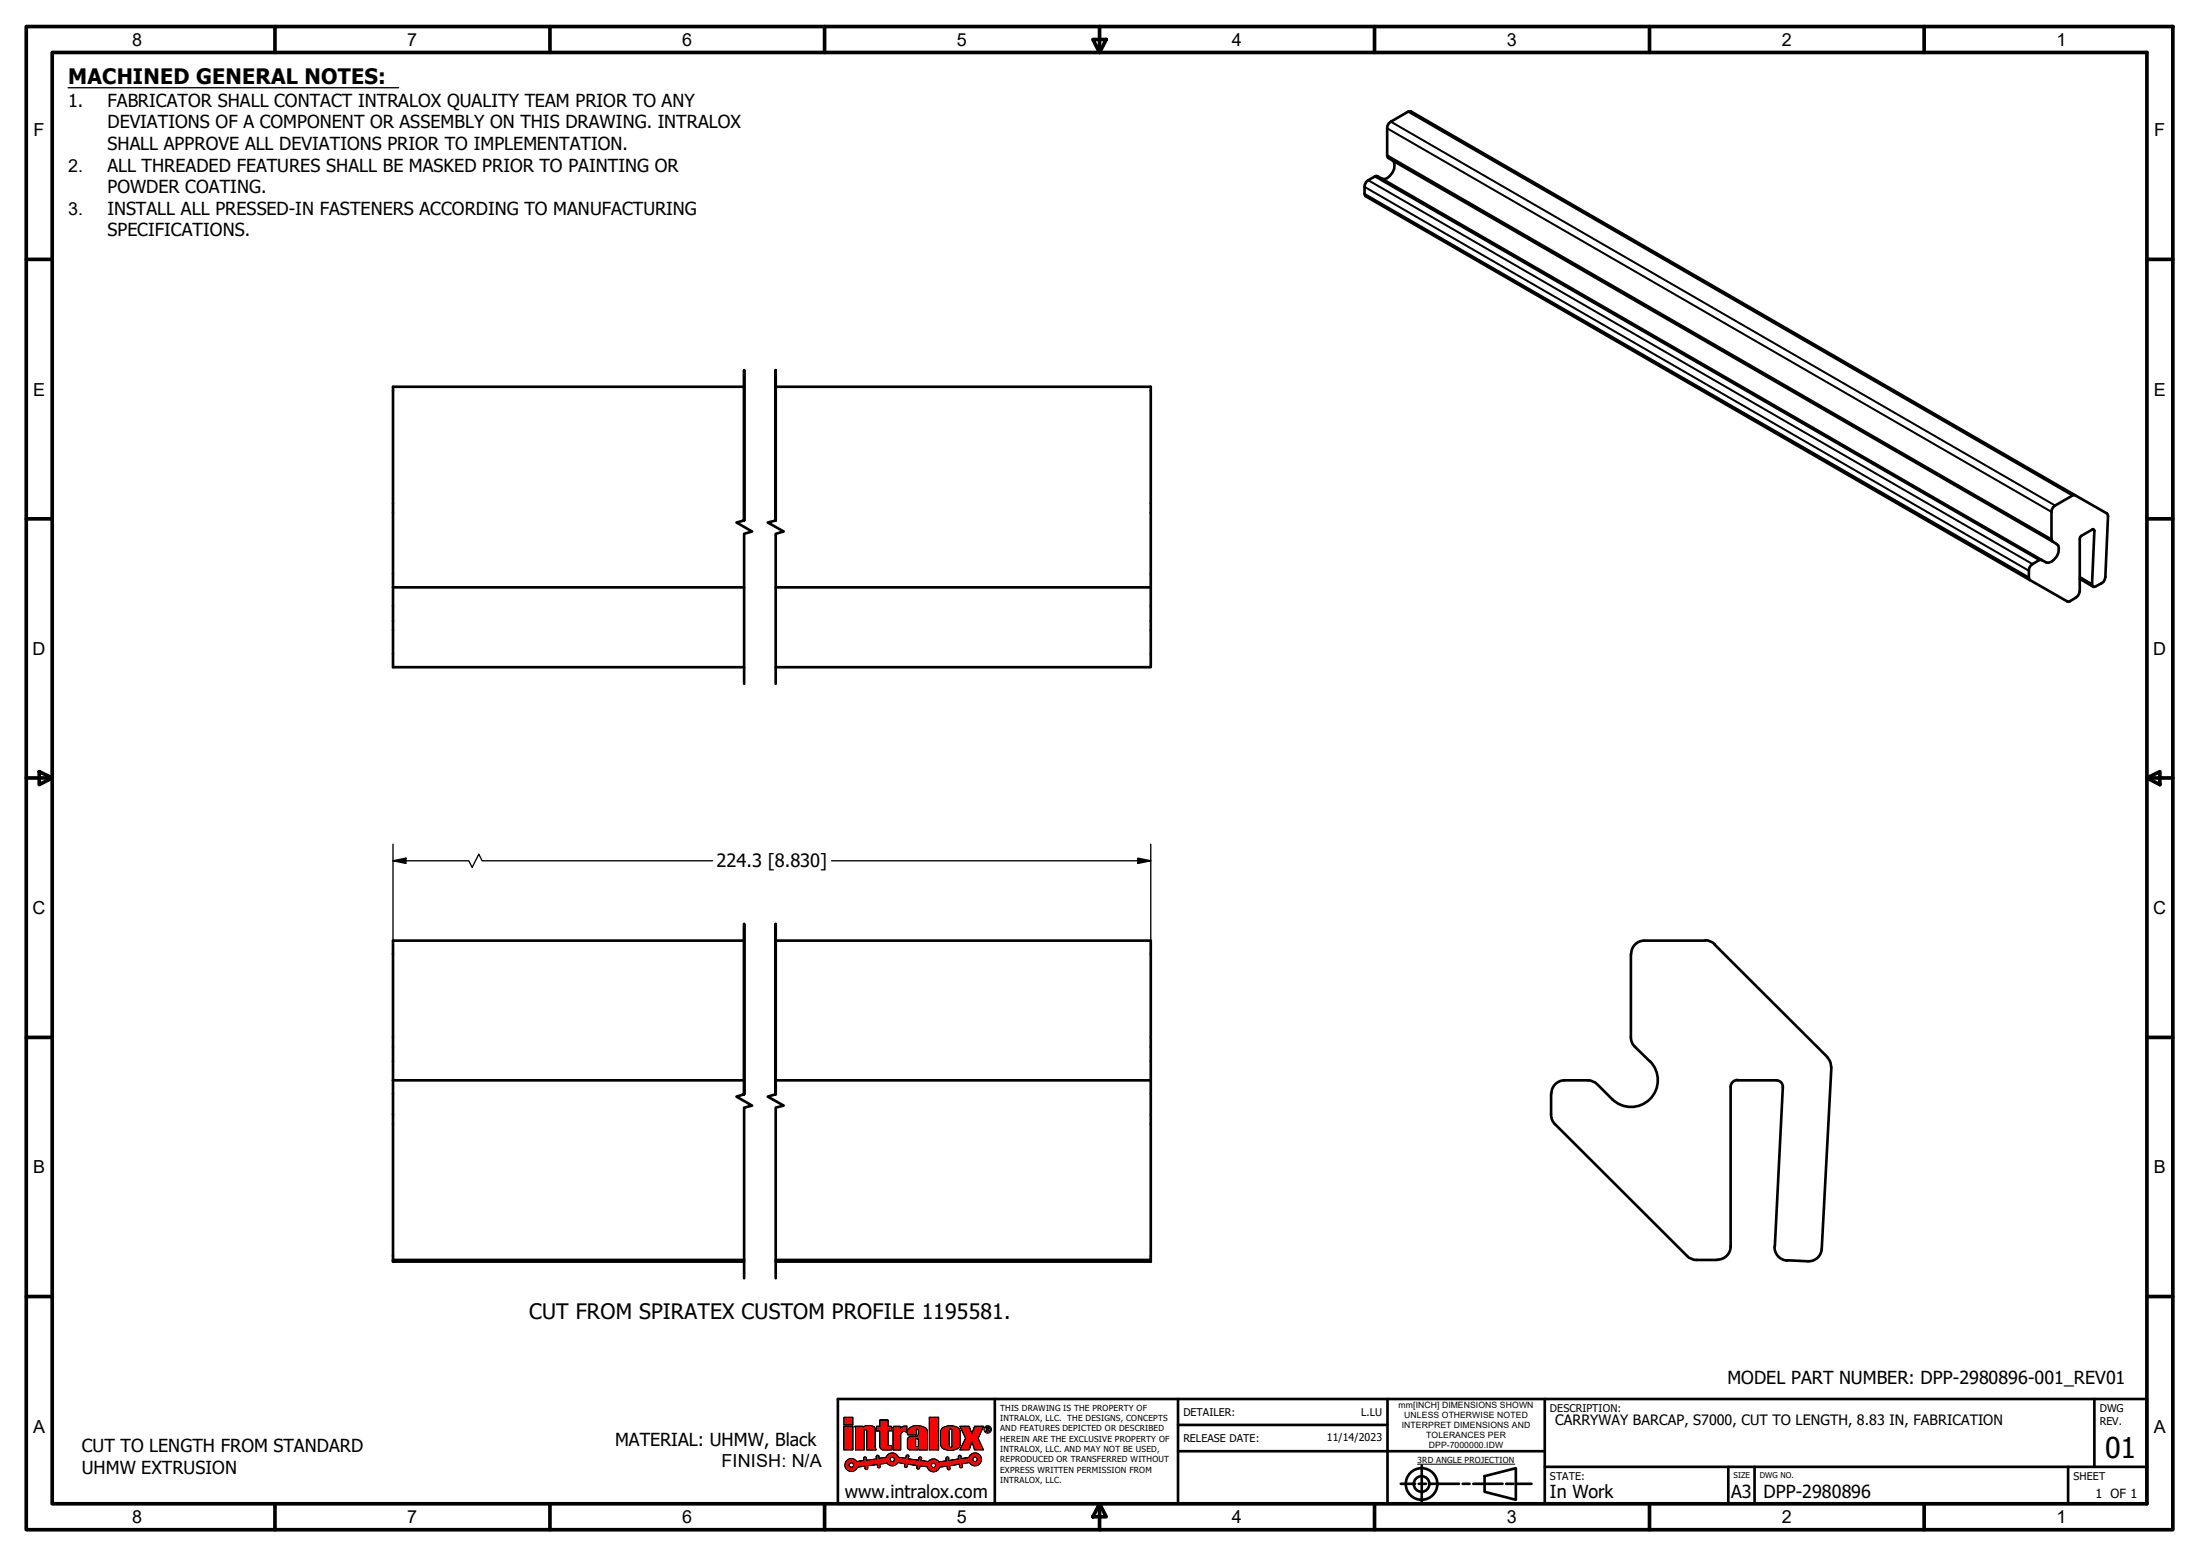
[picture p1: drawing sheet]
<svg xmlns="http://www.w3.org/2000/svg" width="420mm" height="297mm" viewBox="0 0 420 297" stroke-linecap="round" stroke-linejoin="round" font-family="sans-serif">
<!-- layer: Break Line (ISO) -->
<path d="M142.1 99.4v-28.7v28.7l-1.4 .3 2.9 1.8-1.5 .4v28.6M148.1 99.4v-28.7v28.7l-1.5 .3 3.1 1.8-1.6 .4v28.6M142.1 208.9v-32.5v32.5l-1.4 .4 2.9 1.8-1.5 .3v32.6M148.1 208.9v-32.5v32.5l-1.5 .4 3.1 1.8-1.6 .3v32.6" fill="none" stroke="#000" stroke-width=".51"/>
<!-- layer: Visible (ISO) -->
<g fill="none" stroke="#000" stroke-width=".51">
<path d="M265.9 30.6a2.12 2.12 0 0 1-.5 3l-.5 .4-.5 .2-.5-.1M142.1 73.8h-67v53.6h67M148.1 73.8h71.7v38.3h-71.7M396.3 94.5l6.1 3.5 .1 .2-.4 12-.1 .5a3.3 3.3 0 0 1-2.1 1.4l-.3-.2-.1-.4 .5-10.2-.2-.3-2.5 1.5-.1 10.4a2.69 2.69 0 0 1-2.4 1.9l-7.1-4.1M396.3 94.5l-126.9-73.2h-.5l-3.3 1.9-.6 .8-.1 5.6 .2 .5 126.9 73.3M396.3 94.5l-.5 .1-3.3 1.9-.6 .8-.1 5.6 .2 .5M75.1 112.1h67M219.8 112.1v15.3h-71.7M390 106.9h-.3a2.66 2.66 0 0 0-2.2 3.6l.2 .2M390 106.9l-126.9-73.3a2.76 2.76 0 0 0-2.4 1.6 2.61 2.61 0 0 0 .1 2.3l126.9 73.2M392 103.4l1.1 .8a2.71 2.71 0 0 1-1.9 3.2h-.4l-.8-.5M397.2 110.5l2.5 1.5"/>
<path d="M142.1 179.6h-67v60.9h67M148.1 179.6h71.7v60.9h-71.7M325.7 179.5l.8 .1 1 .7M325.7 179.6h-11.7a2.51 2.51 0 0 0-2.5 2.5M311.5 182.1v16.3l.2 .8 .5 .6 2.9 2.8M327.5 180.3l21.5 21.5M75.1 206.2h67M148.1 206.2h71.7M296.2 212.8l.3 1.2 .5 .6 25.5 25.4 1.1 .5h4.4M296.2 208.8v4M303.2 206.2l1.2 .3 .6 .5M303.3 206.2h-4.5a2.51 2.51 0 0 0-2.5 2.5"/>
<path d="M305.1 207l2.8 2.9M315.1 202.6a5.1 5.1 0 0 1 0 7.2 5.1 5.1 0 0 1-7.2 0M330.5 207.5v30.5a2.51 2.51 0 0 1-2.5 2.5M331.8 206.2h7.4a1.24 1.24 0 0 1 1.3 1.3l-1.5 30.4M331.8 206.2a1.3 1.3 0 0 0-1.3 1.3M349 201.8l.6 1.1 .1 .8M349.8 203.8l-1.9 34.6M338.9 237.9a2.57 2.57 0 0 0 2.4 2.7M347.9 238.4a2.51 2.51 0 0 1-2.6 2.4M75.1 240.5v.3h67M219.8 240.5v.3h-71.7M341.3 240.6l3.9 .2"/>
</g>
<!-- layer: Visible Narrow (ISO) -->
<path d="M260.6 37l126.9 73.2M260.6 35.7l126.9 73.3M261.3 34.4l126.9 73.3M262.6 33.7l126.8 73.2M264.9 29.6l126.9 73.3M264.9 24.5l126.9 73.2M265.6 23.2l126.9 73.3M268.9 21.3l126.9 73.3M397.2 110.1l2.3 1.4M399.6 101.1l.4 .2" fill="none" stroke="#000" stroke-width=".38"/>
<!-- layer: Hatch (ISO) -->
<g fill="#f00">
<path d="M161.2 270.6h1.7v1.4h-1.7z" fill-rule="evenodd"/>
<path d="M161.2 272.3h1.7v4.5h-1.7z" fill-rule="evenodd"/>
<path d="M163.3 272.3h1.5l.2 .1 .5-.3h1a.65 .65 0 0 1 .6 .7v3.4l.2 .6h-1.8v-3.8h-.5v3.8h-1.6v-4.1z" fill-rule="evenodd"/>
<path d="M168 271.1h1.6v1.2h.6v.9h-.6v2.8h.6v.8h-1.7l-.5-.6v-3h-.6v-.9h.6z" fill-rule="evenodd"/>
<path d="M170.5 272.4l.1-.1h1.2h.2v.4a1.28 1.28 0 0 1 1.2-.4l-.1 1.1a.67 .67 0 0 0-1.1 .4v3h-1.4z" fill-rule="evenodd"/>
<path d="M174.9 274.7h.5l-.1 1.4h-.4zM173.5 272.7a3.1 3.1 0 0 1 3.5 .1l.1 4h-1.6l-.1-.2-.2 .2-1.7-.1-.2-.2v-1.8a.54 .54 0 0 1 .6-.5l1.4-.1 .1-.2v-.9a.19 .19 0 0 0-.2-.2 .19 .19 0 0 0-.2 .2v.8l-.1 .1h-1.5v-1z" fill-rule="evenodd"/>
<path d="M177.5 270.6h1.8v6.2h-1.8z" fill-rule="evenodd"/>
<path d="M181.4 272.8l.4 .1v3.2l-.1 .2-.4-.2v-3.1zM179.8 272.8l-.2 .3v2.9a2.14 2.14 0 0 0 2.5 .8 1.54 1.54 0 0 0 1.3-.8v-2.9a2.11 2.11 0 0 0-2.4-.9z" fill-rule="evenodd"/>
<path d="M183.3 272.3h1.8l.5 1.4 .5-1.4h1.7l-1 2.3 1 2.2h-1.7l-.5-1.5-.5 1.5h-1.8l1.1-2.2z" fill-rule="evenodd"/>
<path d="M185.8 278.6a.42 .42 0 0 1 .8 0 .42 .42 0 0 1-.8 0zM161.7 278.9l.2-.2a1.17 1.17 0 0 1 1.7 .3l1.4-.2v-.4a.25 .25 0 0 1 .2-.3 .25 .25 0 0 1 .3 .3v.4l1.9-.3v-.6a.23 .23 0 0 1 .3-.1 .23 .23 0 0 1 .1 .3l.1 .3 1.4-.2a1.24 1.24 0 0 1 1.1-.8 1.24 1.24 0 0 1 1.2 .8l1.4 .2v-.4a.26 .26 0 0 1 .3-.3 .26 .26 0 0 1 .2 .4v.4l2 .3v-.6l.3-.1 .2 .1-.1 .6 1.4 .2a1.25 1.25 0 0 1 2 .1l1.4-.2v-.5l.1-.2h.4v.6l1.9-.3-.1-.4a.26 .26 0 0 1 .2-.3 .26 .26 0 0 1 .3 .3l.1 .3 1.4-.2a1.22 1.22 0 0 1 1.8-.7 1.22 1.22 0 0 1 .3 1.9 1.22 1.22 0 0 1-1.9-.2l-1.5 .2 .1 .5a.26 .26 0 0 1-.2 .3 .26 .26 0 0 1-.3-.2l-.1-.5-1.8 .3v.7h-.1h-.3l-.2-.6-1.3 .2a1.21 1.21 0 0 1-1.2 .9 1.21 1.21 0 0 1-1.2-1l-1.4-.2-.1 .4a.26 .26 0 0 1-.2 .3 .26 .26 0 0 1-.3-.4v-.3l-1.7-.3-.1 .5-.2 .1a.21 .21 0 0 1-.3 0 .21 .21 0 0 1 0-.3v-.4l-1.4-.2a1.19 1.19 0 0 1-2 .1l-1.4 .2 .1 .5-.1 .1-.4-.1-.1-.4-1.8 .2v.5l-.1 .2h-.3l-.1-.6-1.5 .2a1.21 1.21 0 0 1-1.8 .6 1.21 1.21 0 0 1-.2-1.8zM170 278.6a.4 .4 0 0 1 .8 0 .4 .4 0 0 1-.8 0zM177.9 279.8a.4 .4 0 0 1 .8 0 .4 .4 0 0 1-.8 0zM162.2 279.7a.4 .4 0 0 1 .8 0 .4 .4 0 0 1-.8 0z" fill-rule="evenodd"/>
<path d="M188 272.9a.6 .6 0 0 0 1.2 0 .6 .6 0 0 0-1.2 0zM187.9 272.8a.7 .7 0 0 0 1.4 0 .7 .7 0 0 0-1.4 0z" fill-rule="evenodd"/>
<path d="M188.5 272.6v.2l.3-.1zM188.4 272.5v.7l.1 .1v-.4l.4 .3-.1-.3 .2-.1v-.2l-.2-.1z" fill-rule="evenodd"/>
</g>
<!-- layer: Border (ISO) -->
<g fill="none" stroke="#000" stroke-width=".7">
<path d="M5 5.1h410v286.9h-410zM10 10h400v277.1h-400zM52.5 5.1v4.9M105 5.1v4.9M157.5 5.1v4.9M208.7 7.5h2.6l-1.3 2.5zM210 5.1v4.9M262.5 5.1v4.9M315 5.1v4.9M367.5 5.1v4.9M5 49.5h5M410 49.5h5"/>
<path d="M5 99h5M410 99h5M5 148.5h5M7.5 147.3l2.5 1.2-2.5 1.3zM410 148.5l2.5-1.2v2.5zM410 148.5h5M5 198h5M410 198h5M5 247.5h5M410 247.5h5M52.5 287.1v4.9M105 287.1v4.9"/>
<path d="M157.5 287.1v4.9M210 287.1l1.3 2.4h-2.6zM210 287.1v4.9M262.5 287.1v4.9M315 287.1v4.9M367.5 287.1v4.9"/>
</g>
<!-- layer: Logo -->
<g fill="none" stroke="#000" stroke-width=".19">
<path d="M161.2 270.6h1.7v1.4h-1.7zM161.2 272.3v4.5h1.7v-4.5v4.5h-1.7zM161.2 272.3h1.7M163.3 272.3h1.5l.2 .1-.2-.1zM163.3 272.3l.1 .4M163.4 276.8v-4.1v4.1M163.4 276.8h1.6M163.6 279l1.4-.2-1.4 .2M163.6 279a1.24 1.24 0 0 0-1.9-.2 1.24 1.24 0 0 0 .3 1.9 1.24 1.24 0 0 0 1.8-.6M165 272.4l.2-.1-.2 .1M165 278.8v-.4v.4M165 273v3.8v-3.8"/>
<path d="M165 273h.5M165.2 279.9l-1.5 .2 1.5-.2M165.2 279.9v.4M165.4 272.1l-.3 .1M165.5 272.1h.9M165.5 276.8v-3.8v3.8M165.7 279.8l-.1 .7h-.3l-.1-.2M166.4 272.2l.4 .1M166.8 272.3l.4 .5M167.1 272.8v3.4v-3.4M167.1 276.2l.2 .5M167.3 276.6v.2"/>
<path d="M167.3 278.1l.1 .4-1.9 .3-.2-.7-.3 .1-.1 .2M167.3 276.8h-1.8h1.8M167.4 272.3h.6h-.6v.9zM167.5 279.6l.3 .6 .2-.1 .1-.2M167.5 279.6l-1.8 .2 1.8-.2M167.8 278.1l.1 .3 1.4-.2M167.9 278l-.3-.2-.3 .3M168 276.1a.67 .67 0 0 0 .6 .7M168 271.1v1.2v-1.2h1.6v1.2h.6v.9h-.6h.6v-.9h-.6v-1.2zM168 273.2h-.6h.6M168 276.1v-2.9v2.9M169.6 273.2v2.8v-2.8"/>
<path d="M169.6 276h.6h-.6M170.2 276.8h-1.6h1.6M170.2 276v.8v-.8M170.5 272.5l.1 .6M170.6 276.8v-3.7v3.7M170.6 272.3h1.2M170.7 272.3l-.1 .2M171.4 279.2l1.4 .2v.4v-.4zM171.5 279.2a1.22 1.22 0 0 1-2.1 .1l-1.4 .2 .1 .4M171.6 278.2a1.24 1.24 0 0 0-1.2-.8 1.24 1.24 0 0 0-1.2 .8M171.6 278.2l1.4 .2v-.4v.4zM171.9 272.3h.1"/>
<path d="M172 272.3v.4l.3-.3M172 273.8v3v-3M172 276.8h-1.4h1.4M172.1 273.5l-.1 .3M172.5 273.3h.5M172.5 273.3l-.4 .3M172.7 279.8l.3 .3 .3-.2M173 278l.4-.3 .2 .4M173.2 272.2l-.9 .1M173.2 272.3l-.1 1.1h-.1M173.3 276.2l.1 .3 .4 .3M173.3 273.6l.1-.6-.1 .6"/>
<path d="M173.3 274.7v1.5M173.3 273.8l.2 .1h1.3M173.3 273.6v.2M173.4 279.5l-.1 .4 .1-.4M173.4 272.8v.2M173.5 278.5l2 .3-2-.3M173.5 278.1v.4M173.7 276.8h1.5M173.9 274.2l-.5 .3-.1 .2M174.3 272.3l-.9 .6M174.3 272.2a3.5 3.5 0 0 1 2.5 .4M174.8 275.9l.2 .2"/>
<path d="M174.8 273.9h.1M174.9 274.9v1.1M174.9 273l.3-.2 .2 .2M175 273.8l-.2 .1M175 273v.8v-.8M175 274.6l-.2 .3M175.1 276.1h.2M175.1 279.8l-1.7-.3 1.7 .3M175.2 274.7l.2 .1M175.3 276.7l.1-.1 .1 .2-.1-.2zM175.3 274.7h-.2h.2M175.3 276.7l-.1 .1"/>
<path d="M175.3 273.9l-.2 .3h-1.2M175.4 274.8v1.2l-.2 .1M175.4 273.9v-.9v.9M175.5 278.8v-.5v.5M175.5 278.3l.3-.2 .2 .3M175.7 279.8l-.2 .6h-.3l-.1-.3M175.9 278.8l1.4 .2-1.4-.2M176 278.4l-.1 .4M176.8 272.6l.3 .5M177.1 276.8h-1.6h1.6M177.1 273.1v3.7M177.3 279a1.24 1.24 0 0 1 2 0"/>
<path d="M177.5 276.8v-6.2v6.2M177.5 270.6h1.8h-1.8M177.5 276.8h1.8M179.3 270.6v6.2v-6.2M179.3 279.1l1.4-.2-1.4 .2M179.6 276v-2.9v2.9M179.7 276l.2 .3M179.8 276.4a2.83 2.83 0 0 0 3.4 0M179.9 272.8l-.2 .3M180.7 278.9v-.5v.5M181.2 278.4v.4M181.2 278.4l-.3-.3-.2 .3"/>
<path d="M181.2 278.8l1.9-.3-1.9 .3M181.3 273v3.1M181.3 276.1a.35 .35 0 0 0 .6 0M181.4 279.8v.5M181.8 273v3.1M181.9 272.9a.35 .35 0 0 0-.6 0M183.1 278.5l-.1-.4 .1 .4M183.2 272.8l.1 .3M183.2 279.5l.2 .7 .3-.1 .1-.2M183.2 279.5l-1.8 .3 1.8-.3M183.2 272.7a2.83 2.83 0 0 0-3.4 0M183.3 276l-.1 .3"/>
<path d="M183.3 272.3h1.8h-1.8l1.1 2.3zM183.4 273.1v2.9v-2.9M183.5 278.1l.1 .3 1.4-.2-1.4 .2zM183.6 278l-.3-.2-.3 .3M183.7 279.4l.1 .5-.1-.5 1.5-.2zM184.4 274.6l-1.1 2.2h1.8h-1.8zM185 278.2a1.24 1.24 0 0 1 1.8-.7 1.24 1.24 0 0 1 .3 2 1.24 1.24 0 0 1-1.9-.3M185.1 272.3l.5 1.4 .5-1.4-.5 1.4zM185.6 275.3l.5 1.5h1.7l-1-2.2 1 2.2h-1.7zM185.6 275.3l-.5 1.5 .5-1.5M186.1 272.3h1.7l-1 2.3 1-2.3zM188.8 272.5l.2 .2-.2 .2 .2 .3"/>
<path d="M188.8 272.6v.2M188.8 272.5h-.4v.7l.1 .1v-.4l.3 .3 .1-.1M188.8 272.6h-.3v.2h.3M175.1 280.1v-.3v.3M177.1 280a1.24 1.24 0 0 0 1.1 1 1.24 1.24 0 0 0 1.3-.9l1.3-.2 .1 .4a.29 .29 0 0 0 .3 .3 .29 .29 0 0 0 .3-.3M177.1 280l-1.4-.2 1.4 .2"/>
<circle cx="162.6" cy="279.7" r=".41"/>
<circle cx="170.4" cy="278.6" r=".41"/>
<circle cx="178.3" cy="279.7" r=".41"/>
<circle cx="186.2" cy="278.6" r=".41"/>
<circle cx="188.6" cy="272.9" r=".54"/>
<circle cx="188.6" cy="272.9" r=".73"/>
</g>
<!-- layer: Title (ISO) -->
<g fill="none" stroke="#000" stroke-width=".51">
<path d="M160 267.1h250v20h-250zM190 267.1v20M225 277h70M225 272h40M225 267.1v20M265 267.1v20M271.5 279.8v1.2M295 267.1v20M400 267.1v12.9M267.5 283.3h2.8M271 283.3h1.4M271.5 281.2v.6"/>
<path d="M271.5 282.1v2.4M271.5 284.7v.7M271.5 285.6v1.2M273 283.3h5.6M279.3 283.3h1.4M281.4 283.3h5.6M283.5 281.8l6-1.5v6l-6-1.5zM287.7 283.3h1.4M289.8 283.3h2.7M295 280h115M330.1 280v7.1M335.1 280v7.1"/>
<path d="M395 280v7.1"/>
<circle cx="271.5" cy="283.3" r="3"/>
<circle cx="271.5" cy="283.3" r="1.49"/>
</g>
<path d="M270.7 279.5h18.6" fill="none" stroke="#000" stroke-width=".19"/>
<!-- layer: Symbol (ISO) -->
<path d="M13 16.7h63.1" fill="none" stroke="#000" stroke-width=".25"/>
<!-- layer: Dimension (ISO) -->
<path d="M75.1 164.3l2.4-.5v1zM75.1 164.3h14.4l.7 1.3 1.2-2.5 .7 1.2h44M75.1 161.1v19.4M158.8 164.3h61M217.3 163.8l2.5 .5-2.5 .5zM219.8 161.1v19.4" fill="none" stroke="#000" stroke-width=".25"/>
<g fill="#000">
<path d="M75.1 164.3l2.4-.5v1z" fill-rule="evenodd"/>
<path d="M217.3 163.8l2.5 .5-2.5 .5z" fill-rule="evenodd"/>
</g>
<text font-size="5.5" x="402" y="278.2">01</text>
<g font-size="4.1">
<text x="13" y="16.1">MACHINED GENERAL NOTES:</text>
<text x="101.1" y="251.9">CUT FROM SPIRATEX CUSTOM PROFILE 1195581.</text>
</g>
<text font-size="3.5" x="136.8" y="165.6">224.3 [8.830]</text>
<g font-size="3.4">
<text x="25.3" y="8.7">8</text>
<text x="77.8" y="8.7">7</text>
<text x="130.3" y="8.7">6</text>
<text x="182.8" y="8.7">5</text>
<text x="235.3" y="8.8">4</text>
<text x="287.8" y="8.7">3</text>
<text x="340.3" y="8.8">2</text>
<text x="392.7" y="8.8">1</text>
<text x="13" y="20.4">1.</text>
<text x="20.5" y="20.4">FABRICATOR SHALL CONTACT INTRALOX QUALITY TEAM PRIOR TO ANY</text>
<text x="6.4" y="26">F</text>
<text x="20.5" y="24.5">DEVIATIONS OF A COMPONENT OR ASSEMBLY ON THIS DRAWING. INTRALOX</text>
<text x="20.5" y="28.6">SHALL APPROVE ALL DEVIATIONS PRIOR TO IMPLEMENTATION.</text>
<text x="411.4" y="26">F</text>
<text x="13" y="32.8">2.</text>
<text x="20.5" y="32.8">ALL THREADED FEATURES SHALL BE MASKED PRIOR TO PAINTING OR</text>
<text x="13" y="41">3.</text>
<text x="20.5" y="36.9">POWDER COATING.</text>
<text x="20.5" y="41">INSTALL ALL PRESSED-IN FASTENERS ACCORDING TO MANUFACTURING</text>
<text x="20.5" y="45.1">SPECIFICATIONS.</text>
<text x="6.3" y="75.6">E</text>
<text x="411.4" y="75.6">E</text>
<text x="6.2" y="125">D</text>
<text x="411.2" y="125">D</text>
<text x="6.2" y="174.5">C</text>
<text x="411.2" y="174.5">C</text>
<text x="6.3" y="224">B</text>
<text x="411.4" y="224">B</text>
<text x="329.9" y="264.1">MODEL PART NUMBER: DPP-2980896-001_REV01</text>
<text x="6.3" y="273.5">A</text>
<text x="411.4" y="273.5">A</text>
<text x="15.6" y="277.2">CUT TO LENGTH FROM STANDARD</text>
<text x="15.6" y="281.4">UHMW EXTRUSION</text>
<text x="117.5" y="276.1">MATERIAL: UHMW, Black</text>
<text x="137.8" y="280">FINISH: N/A</text>
<text x="161.4" y="286">www.intralox.com</text>
<text x="296" y="286">In Work</text>
<text x="330.6" y="286">A3</text>
<text x="336.8" y="286">DPP-2980896</text>
<text x="25.3" y="290.8">8</text>
<text x="77.8" y="290.8">7</text>
<text x="130.3" y="290.8">6</text>
<text x="182.8" y="290.8">5</text>
<text x="235.3" y="290.8">4</text>
<text x="287.8" y="290.8">3</text>
<text x="340.3" y="290.8">2</text>
<text x="392.7" y="290.8">1</text>
</g>
<text font-size="2.7" x="297" y="272.1">CARRYWAY BARCAP, S7000, CUT TO LENGTH, 8.83 IN, FABRICATION</text>
<text font-size="2.4" x="400.2" y="286">1 OF 1</text>
<g font-size="2">
<text x="296" y="269.5">DESCRIPTION:</text>
<text x="401" y="269.5">DWG</text>
<text x="226" y="270.3">DETAILER:</text>
<text x="226" y="275.3">RELEASE DATE:</text>
<text x="253.4" y="275.1">11/14/2023</text>
<text x="260" y="270.2">L.LU</text>
<text x="401" y="272">REV.</text>
<text x="296" y="282.6">STATE:</text>
<text x="396" y="282.6">SHEET</text>
</g>
<g font-size="1.7">
<text x="267.1" y="268.8">mm[INCH] DIMENSIONS SHOWN</text>
<text x="267.7" y="272.7">INTERPRET DIMENSIONS AND</text>
<text x="268.2" y="270.7">UNLESS OTHERWISE NOTED</text>
<text x="272.4" y="274.5">TOLERANCES PER</text>
<text x="272.9" y="276.4">DPP-7000000.IDW</text>
</g>
<g font-size="1.6">
<text x="191" y="269.3">THIS DRAWING IS THE PROPERTY OF</text>
<text x="191" y="271.3">INTRALOX, LLC. THE DESIGNS, CONCEPTS</text>
<text x="191" y="273.2">AND FEATURES DEPICTED OR DESCRIBED</text>
<text x="191" y="275.2">HEREIN ARE THE EXCLUSIVE PROPERTY OF</text>
<text x="191" y="277.2">INTRALOX, LLC. AND MAY NOT BE USED,</text>
<text x="191" y="279.1">REPRODUCED OR TRANSFERRED WITHOUT</text>
<text x="191" y="281.1">EXPRESS WRITTEN PERMISSION FROM</text>
<text x="270.7" y="279.3">3RD ANGLE PROJECTION</text>
<text x="191" y="283.1">INTRALOX, LLC.</text>
</g>
<g font-size="1.5">
<text x="331.1" y="282.2">SIZE</text>
<text x="336.1" y="282.2">DWG NO.</text>
</g>
</svg>
